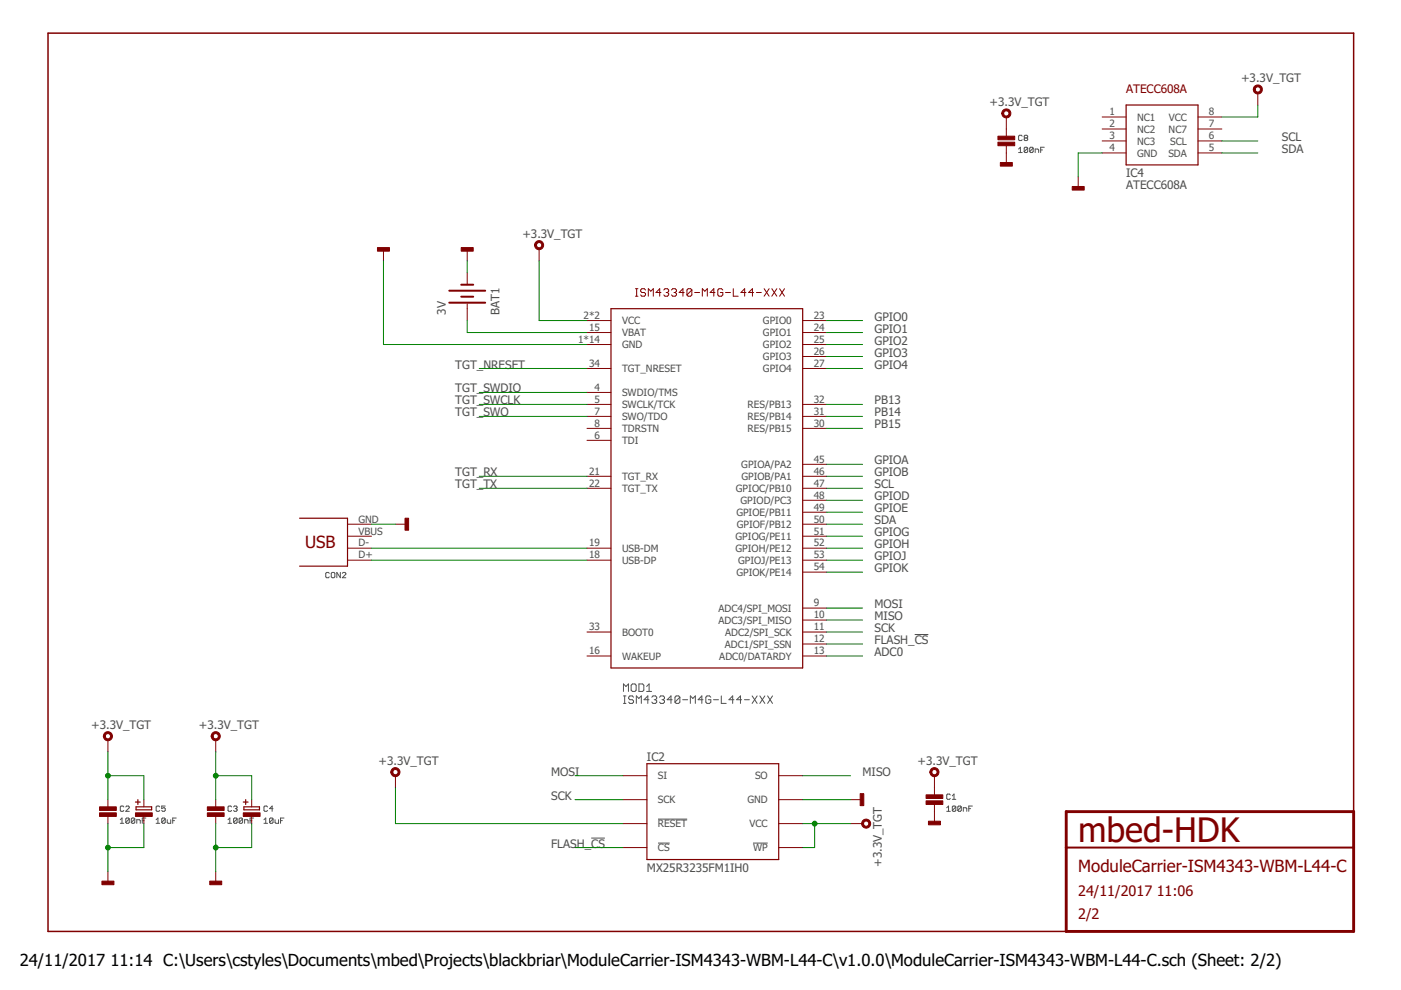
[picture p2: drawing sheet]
<svg xmlns="http://www.w3.org/2000/svg" width="297mm" height="210mm" viewBox="0 0 297 210" stroke-linecap="round" stroke-linejoin="round" font-family="sans-serif">
<g fill="none" stroke="#505050" stroke-width=".21">
<path d="M216 31.6l.3-.4v1.1M216 32.3h.7M216.7 28.9l-.2-.2h-.3l-.2 .2v.7l.2 .2h.3l.2-.2M217.3 29.3l-.2-.2 .2-.4h.4l.2 .2-.2 .4M217.3 29.3l-.2 .1 .2 .4h.4l.2-.2-.2-.3M217.3 29.3h.4M217.9 31.4v.8l-.2 .1h-.4l-.2-.1M217.9 31.4l-.2-.2h-.4l-.2 .2v.8M217.9 31.4l-.8 .8M219.1 31.4v.8l-.2 .1h-.4l-.2-.1M219.1 31.4l-.2-.2h-.4l-.2 .2v.8M219.1 31.4l-.8 .8"/>
<path d="M219.5 32.3v-.7h.5l.2 .2v.5M220.6 31.8h.4M221.4 31.2h-.8v1.1M69.8 121.6l-.2-.2h-.3l-.2 .2v.7l.2 .2h.3l.2-.2M70.4 121.4h.4l.2 .2v.7l-.2 .2h-.4l-.2-.2v-.7zM72.2 121.4v1.1l-.8-1.1v1.1M72.6 121.6l.2-.2h.3l.2 .2v.2l-.7 .7h.7M193.9 134.5h2.9M132.2 149.1h.5M132.2 147.6h.5M132.2 146.6v-1.6l.5 .5 .5-.5v1.6M132.4 147.6v1.5"/>
<path d="M134.1 145h.5l.3 .3v1l-.3 .3h-.5l-.3-.3v-1zM134.3 147.8l-.2-.2h-.6l-.2 .2v.3l.2 .3h.6l.2 .2v.3l-.2 .2h-.6l-.2-.2M134.9 149.1v-1.5l.5 .5 .6-.5v1.5M135.5 145h.7l.3 .3v1l-.3 .3h-.7zM137.1 146.6h1.1M137.1 145.5l.5-.5v1.6M137.6 148.4h-1.1l.9-.8v1.5M138.2 147.8l.3-.2h.5l.2 .2v.3l-.2 .3M138.7 148.4h.3M139 148.4l.2 .2v.3l-.2 .2h-.5l-.3-.2M139.8 147.8l.3-.2h.5l.3 .2v.3l-.3 .3M140.4 148.4h.2"/>
<path d="M140.6 148.4l.3 .2v.3l-.3 .2h-.5l-.3-.2M142.5 148.4h-1l.8-.8v1.5M144.1 147.8v1.1l-.2 .2h-.5l-.3-.2M144.1 147.8l-.2-.2h-.5l-.3 .2v1.1M144.1 147.8l-1 1.1M144.7 148.4h1.1M146.4 149.1v-1.5l.5 .5 .5-.5v1.5M149.1 148.4h-1.1l.8-.8v1.5M150.7 147.8l-.3-.2h-.5l-.3 .2v1.1l.3 .2h.5l.3-.2v-.5h-.5M151.3 148.4h1M152.9 147.6v1.5h1.1M155.6 148.4h-1l.7-.8v1.5"/>
<path d="M157.2 148.4h-1l.8-.8v1.5M157.8 148.4h1.1M159.5 147.6l1 1.5M160.5 147.6l-1 1.5M161.1 147.6l1.1 1.5M162.2 147.6l-1.1 1.5M162.8 147.6l1 1.5M163.8 147.6l-1 1.5M25.5 173.8l.4-.4v1.2M25.5 174.6h.7M26.2 171.1l-.1-.2h-.4l-.2 .2v.7l.2 .2h.4l.1-.2M26.7 171.1l.2-.2h.3l.2 .2-.7 .9h.7"/>
<path d="M27.4 173.6v.8l-.2 .2h-.3l-.2-.2M27.4 173.6l-.2-.2h-.3l-.2 .2v.8M27.4 173.6l-.7 .8M28.6 173.6v.8l-.2 .2h-.4l-.2-.2M28.6 173.6l-.2-.2h-.4l-.2 .2v.8M28.6 173.6l-.8 .8M29 174.6v-.8h.6l.1 .2v.6M30.2 174h.3M30.9 173.4h-.7v1.2M33.1 174.6h.8M33.1 173.8l.4-.4v1.2M33.9 171.1l-.2-.2h-.4l-.2 .2v.7l.2 .2h.4l.2-.2"/>
<path d="M35 170.9h-.7v.5l.3-.1 .4 .1v.4l-.2 .2h-.3l-.2-.2M35 173.6v.8l-.2 .2h-.3l-.2-.2M35 173.6l-.2-.2h-.3l-.2 .2v.8M35 173.6l-.7 .8M35.5 173.8v.6l.1 .2h.6v-.8M36.6 174h.4M37.4 173.4h-.8v1.2M48.3 174.6h.8M48.3 173.8l.4-.4v1.2M49.1 171.1l-.2-.2h-.4l-.2 .2v.7l.2 .2h.4l.2-.2M49.5 171.1l.2-.2h.4l.2 .2-.2 .3M49.9 171.4h.2"/>
<path d="M50.1 171.4l.2 .2-.2 .4h-.4l-.2-.2M50.3 173.6v.8l-.2 .2h-.4l-.2-.2M50.3 173.6l-.2-.2h-.4l-.2 .2v.8M50.3 173.6l-.8 .8M51.4 173.6v.8l-.2 .2h-.3l-.2-.2M51.4 173.6l-.2-.2h-.3l-.2 .2v.8M51.4 173.6l-.7 .8M51.9 174.6v-.8h.5l.2 .2v.6M53 174h.4M53.8 173.4h-.8v1.2M56 174.6h.7M56 173.8l.3-.4v1.2"/>
<path d="M56.7 171.1l-.2-.2h-.3l-.2 .2v.7l.2 .2h.3l.2-.2M57.9 171.4h-.8l.6-.5v1.1M57.9 173.6v.8l-.2 .2h-.4l-.2-.2M57.9 173.6l-.2-.2h-.4l-.2 .2v.8M57.9 173.6l-.8 .8M58.3 173.8v.6l.2 .2h.6v-.8M59.5 174h.4M60.2 173.4h-.7v1.2M125.3 177.7h2.9M139.5 173.7h6.2M139.5 178.8h2.5M159.7 178.8h3.1"/>
<path d="M200.7 171.3l.4-.4v1.1M200.7 172h.8M201.5 168.6l-.2-.2h-.4l-.2 .2v.7l.2 .2h.4l.2-.2M201.9 169.5h.7M201.9 168.7l.4-.3v1.1M202.6 171.1v.7l-.1 .2h-.4l-.2-.2M202.6 171.1l-.1-.2h-.4l-.2 .2v.7M202.6 171.1l-.7 .7M203.8 171.1v.7l-.2 .2h-.3l-.2-.2M203.8 171.1l-.2-.2h-.3l-.2 .2v.7M203.8 171.1l-.7 .7M204.2 172v-.7h.6l.2 .1v.6"/>
<path d="M205.4 171.4h.4M206.2 170.9h-.8v1.1"/>
</g>
<path d="M287 172.1v-165.1h-276.8v190.5h215.9" fill="none" stroke="#800000" stroke-width=".32"/>
<path d="M226.1 172.1h60.9v25.4h-60.9z" fill="none" stroke="#800000" stroke-width=".61"/>
<path d="M95.2 64.2h7.7M95.2 61.6h7.7M97.8 62.9h2.5M97.8 60.4h2.5M226.1 179.7h60.9" fill="none" stroke="#800000" stroke-width=".42"/>
<g fill="none" stroke="#800000" stroke-width=".21">
<path d="M266.7 19.7v2.6M213.4 24.8v4.1M213.4 30.9v4.1M228.6 37.5v2.5M233.7 24.8h5.1M233.7 32.4h5.1M233.7 29.9h5.1M233.7 27.3h5.1M254 24.8h5.1M254 32.4h5.1M254 29.9h5.1M254 27.3h5.1"/>
<path d="M81.3 52.7v2.6M99.1 52.7v2.6M99.1 57.8v2.6M114.3 52.7v2.6M99.1 64.4v3.6M124.5 68h5M124.5 70.5h5M124.5 73h5M124.5 78.1h5M134.7 62.8h.6M134.7 61.2h.6M135 61.2v1.6"/>
<path d="M136.9 61.5l-.3-.3h-.5l-.3 .3v.2l.3 .3h.5l.3 .3v.2l-.3 .3h-.5l-.3-.3M137.5 62.8v-1.6l.5 .5 .5-.5v1.6M140.1 62h-1l.8-.8v1.6M140.7 61.5l.3-.3h.5l.3 .3v.2l-.3 .3M141.2 62h.3M141.5 62l.3 .3v.2l-.3 .3h-.5l-.3-.3M142.4 61.5l.2-.3h.6l.2 .3v.2l-.2 .3M142.9 62h.3M143.2 62l.2 .3v.2l-.2 .3h-.6l-.2-.3M145.1 62h-1.1l.8-.8v1.6M146.7 61.5v1l-.3 .3h-.5l-.3-.3M146.7 61.5l-.3-.3h-.5l-.3 .3v1"/>
<path d="M146.7 61.5l-1.1 1M147.3 62h1M148.9 62.8v-1.6l.5 .5 .6-.5v1.6M151.6 62h-1l.7-.8v1.6M153.2 61.5l-.2-.3h-.6l-.2 .3v1l.2 .3h.6l.2-.3v-.5h-.5M153.8 62h1.1M155.5 61.2v1.6h1M158.2 62h-1.1l.8-.8v1.6M159.8 62h-1.1l.8-.8v1.6M160.4 62h1M162 61.2l1.1 1.6M163.1 61.2l-1.1 1.6"/>
<path d="M163.6 61.2l1.1 1.6M164.7 61.2l-1.1 1.6M165.3 61.2l1 1.6M166.3 61.2l-1 1.6M170.2 68h5.1M170.2 70.5h5.1M170.2 73h5.1M170.2 75.6h5.1M170.2 78.1h5.1M124.5 83.2h5M124.5 85.7h5M124.5 93.4h5"/>
<path d="M124.5 88.3h5M124.5 90.8h5M170.2 85.7h5.1M170.2 88.3h5.1M170.2 90.8h5.1M170.2 98.4h5.1M73.7 118.8h5.1M73.7 116.2h5.1M73.7 111.1h5.1M73.7 113.7h5.1M83.8 111.1h2.6M124.5 118.8h5"/>
<path d="M124.5 116.2h5M124.5 101h5M124.5 103.5h5M170.2 118.8h5.1M170.2 116.2h5.1M170.2 101h5.1M170.2 103.5h5.1M170.2 108.6h5.1M170.2 111.1h5.1M170.2 106.1h5.1M170.2 113.7h5.1M124.5 134h5"/>
<path d="M124.5 139.1h5M170.2 134h5.1M170.2 121.3h5.1M170.2 139.1h5.1M170.2 128.9h5.1M170.2 131.5h5.1M170.2 136.5h5.1M22.9 156.8v2.6M45.7 156.8v2.6M22.9 169.5v1.6M22.9 173.1v1.5M30.5 169.5v1.6"/>
<path d="M30.5 173.1v1.5M45.7 169.5v1.6M45.7 173.1v1.5M53.4 169.5v1.6M53.4 173.1v1.5M83.8 164.5v2.5M132.1 164.5h5.1M132.1 169.5h5.1M132.1 174.6h5.1M132.1 179.7h5.1M165.1 164.5h5.1M165.1 169.5h5.1"/>
<path d="M165.1 174.6h5.1M165.1 179.7h5.1M180.3 169.5h2.6M180.3 174.6h2.6M198.1 164.5v4M198.1 170.6v4M22.9 184.8v2.5M45.7 184.8v2.5"/>
</g>
<path d="M238.8 22.3h15.2v12.7h-15.2zM129.5 65.4h40.7v76.2h-40.7zM63.5 109.9h10.2v10.1h-10.2M28.7 170.1h1M28.9 171.1h3.3v.6h-3.3zM29.2 169.5v1.1M51.6 170.1h1M51.7 171.1h3.3v.6h-3.3zM52.1 169.5v1.1M137.2 161.9h27.9v20.3h-27.9z" fill="none" stroke="#800000" stroke-width=".25"/>
<g fill="#800000" stroke="#800000" stroke-width=".21">
<path d="M113.5 51.4a.96 .96 0 0 1 1.6 0 .96 .96 0 0 1-.5 1.5 .96 .96 0 0 1-1.3-.9h.4a.56 .56 0 0 1 .8-.5 .56 .56 0 0 1 .2 .9 .56 .56 0 0 1-.9-.2l-.1-.2h-.4z" fill-rule="evenodd"/>
<path d="M182.9 174a.97 .97 0 0 1 1.5 .1 .97 .97 0 0 1-.5 1.5 .97 .97 0 0 1-1.2-1h.4a.56 .56 0 0 1 .8-.4 .56 .56 0 0 1 .1 .9 .56 .56 0 0 1-.9-.3v-.2h-.4z" fill-rule="evenodd"/>
<path d="M83.1 163.1a.97 .97 0 0 1 1.5 .1 .97 .97 0 0 1-.5 1.4 .97 .97 0 0 1-1.2-.9h.4a.56 .56 0 0 1 .7-.5 .56 .56 0 0 1 .2 .9 .56 .56 0 0 1-.9-.2v-.2h-.4z" fill-rule="evenodd"/>
<path d="M22.1 155.5a.97 .97 0 0 1 1.6 .1 .97 .97 0 0 1-.5 1.4 .97 .97 0 0 1-1.3-.9h.4a.56 .56 0 0 1 .8-.5 .56 .56 0 0 1 .1 .9 .56 .56 0 0 1-.8-.2l-.1-.2h-.4z" fill-rule="evenodd"/>
<path d="M197.4 163.1a.97 .97 0 0 1 1.5 .1 .97 .97 0 0 1-.5 1.4 .97 .97 0 0 1-1.3-.9h.4a.56 .56 0 0 1 .8-.5 .56 .56 0 0 1 .2 .9 .56 .56 0 0 1-.9-.2l-.1-.2h-.4z" fill-rule="evenodd"/>
<path d="M45 155.5a.97 .97 0 0 1 1.5 .1 .97 .97 0 0 1-.5 1.4 .97 .97 0 0 1-1.2-.9h.4a.56 .56 0 0 1 .7-.6 .56 .56 0 0 1 .2 .9 .56 .56 0 0 1-.9-.1v-.2h-.4z" fill-rule="evenodd"/>
<path d="M265.9 18.4a.96 .96 0 0 1 1.6 0 .96 .96 0 0 1-.5 1.5 .96 .96 0 0 1-1.3-.9h.4a.56 .56 0 0 1 .8-.5 .56 .56 0 0 1 .1 .9 .56 .56 0 0 1-.9-.2v-.2h-.4z" fill-rule="evenodd"/>
<path d="M212.6 23.5a.97 .97 0 0 1 1.6 0 .97 .97 0 0 1-.6 1.5 .97 .97 0 0 1-1.2-1h.4a.56 .56 0 0 1 .8-.5 .56 .56 0 0 1 .2 .9 .56 .56 0 0 1-1-.2v-.2h-.4z" fill-rule="evenodd"/>
</g>
<g fill="#800000" stroke="#800000" stroke-width=".21">
<path d="M80 52.5h2.6v.8h-2.6z"/>
<path d="M85.9 109.9h.7v2.5h-.7z"/>
<path d="M182.4 168.3h.7v2.5h-.7z"/>
<path d="M196.3 168.5h3.6v.8h-3.6z"/>
<path d="M196.3 169.8h3.6v.8h-3.6z"/>
<path d="M21.1 171.1h3.6v.7h-3.6z"/>
<path d="M21.1 172.3h3.6v.8h-3.6z"/>
<path d="M28.7 172.3h3.6v.8h-3.6z"/>
<path d="M21.6 186.8h2.6v.8h-2.6z"/>
<path d="M196.8 174.1h2.6v.8h-2.6z"/>
<path d="M44 171.1h3.5v.7h-3.5z"/>
<path d="M44 172.3h3.5v.8h-3.5z"/>
<path d="M51.6 172.3h3.5v.8h-3.5z"/>
<path d="M44.5 186.8h2.5v.8h-2.5z"/>
<path d="M227.3 39.5h2.6v.8h-2.6z"/>
<path d="M211.6 28.9h3.5v.7h-3.5z"/>
<path d="M211.6 30.1h3.5v.8h-3.5z"/>
<path d="M212.1 34.5h2.5v.7h-2.5z"/>
<path d="M97.8 52.5h2.5v.8h-2.5z"/>
</g>
<g fill="none" stroke="#008000" stroke-width=".21">
<path d="M233.7 32.4h-5.1v5.1M259.1 32.4h7.6M259.1 29.9h7.6M266.7 22.3v2.5h-7.6M81.3 55.3v17.7h43.2M99.1 55.3v2.5M114.3 55.3v12.7h10.2M99.1 68v2.5h25.4M101.6 78.1h22.9M175.3 68h7.6M175.3 73h7.6M175.3 78.1h7.6"/>
<path d="M175.3 70.5h7.6M175.3 75.6h7.6M101.6 83.2h22.9M101.6 85.7h22.9M101.6 88.3h22.9M175.3 85.7h7.6M175.3 88.3h7.6M175.3 98.4h7.6M175.3 90.8h7.6M78.8 111.1h5M78.8 118.8h45.7M78.8 116.2h45.7"/>
<path d="M101.6 101h22.9M101.6 103.5h22.9M175.3 111.1h7.6M175.3 101h7.6M175.3 103.5h7.6M175.3 118.8h7.6M175.3 116.2h7.6M175.3 113.7h7.6M175.3 106.1h7.6M175.3 108.6h7.6M175.3 136.5h7.6M175.3 134h7.6"/>
<path d="M175.3 128.9h7.6M175.3 131.5h7.6M175.3 121.3h7.6M175.3 139.1h7.6M22.9 159.4v10.1M45.7 159.4v10.1M22.9 174.6v10.2M22.9 164.5h7.6v5M30.5 174.6v5.1h-7.6M45.7 164.5h7.7v5M45.7 174.6v10.2M53.4 174.6v5.1h-7.7"/>
<path d="M83.8 167v7.6h48.3M121.9 179.7h10.2M121.9 164.5h10.2M121.9 169.5h10.2M170.2 174.6h10.1M170.2 164.5h10.1M170.2 169.5h10.1M172.7 174.6v5.1h-2.5"/>
</g>
<g fill="#008000" stroke="#008000" stroke-width=".21">
<circle cx="172.7" cy="174.6" r=".51"/>
<circle cx="22.9" cy="164.5" r=".51"/>
<circle cx="45.7" cy="164.5" r=".51"/>
<circle cx="22.9" cy="179.7" r=".51"/>
<circle cx="45.7" cy="179.7" r=".51"/>
</g>
<text font-size="7.2" fill="#800000" x="228.6" y="178.4">mbed-HDK</text>
<g font-size="3.6" fill="#800000">
<text x="64.7" y="116.2">USB</text>
<text x="228.6" y="184.8">ModuleCarrier-ISM4343-WBM-L44-C</text>
</g>
<g font-size="3.5">
<text x="4.2" y="204.7">24/11/2017</text>
<text x="23.4" y="204.7">11:14 C:\Users\cstyles\Documents\mbed\Projects\blackbriar\ModuleCarrier-ISM4343-WBM-L44-C\v1.0.0\ModuleCarrier-ISM4343-WBM-L44-C.sch (Sheet: 2/2)</text>
</g>
<g font-size="3.1" fill="#800000">
<text x="228.6" y="189.9">24/11/2017</text>
<text x="245.3" y="189.9">11:06</text>
<text x="228.6" y="194.9">2/2</text>
</g>
<g font-size="2.5" fill="#505050">
<text x="263.1" y="17.4">+3.3V_TGT</text>
<text x="209.8" y="22.5">+3.3V_TGT</text>
<text x="271.8" y="29.9">SCL</text>
<text x="271.8" y="32.4">SDA</text>
<text x="238.8" y="40">ATECC608A</text>
<text x="238.8" y="37.5">IC4</text>
<text x="110.8" y="50.5">+3.3V_TGT</text>
<text x="94.5" y="66.7" transform="rotate(-90 94.5 66.7)">3V</text>
<text x="105.9" y="66.7" transform="rotate(-90 105.9 66.7)">BAT1</text>
<text x="185.4" y="68">GPIO0</text>
<text x="185.4" y="70.5">GPIO1</text>
<text x="185.4" y="73.1">GPIO2</text>
<text x="185.4" y="75.6">GPIO3</text>
<text x="96.5" y="78.1">TGT_NRESET</text>
<text x="96.5" y="83.2">TGT_SWDIO</text>
<text x="185.4" y="78.1">GPIO4</text>
<text x="96.5" y="85.8">TGT_SWCLK</text>
<text x="96.5" y="88.3">TGT_SWO</text>
<text x="185.4" y="85.8">PB13</text>
<text x="185.4" y="88.3">PB14</text>
<text x="185.4" y="90.8">PB15</text>
<text x="96.5" y="101">TGT_RX</text>
<text x="185.4" y="101">GPIOB</text>
<text x="185.4" y="98.4">GPIOA</text>
<text x="96.5" y="103.5">TGT_TX</text>
<text x="185.4" y="103.5">SCL</text>
<text x="185.4" y="106.1">GPIOD</text>
<text x="185.4" y="113.7">GPIOG</text>
<text x="185.4" y="108.6">GPIOE</text>
<text x="185.4" y="111.1">SDA</text>
<text x="185.4" y="118.8">GPIOJ</text>
<text x="185.4" y="116.2">GPIOH</text>
<text x="185.4" y="121.3">GPIOK</text>
<text x="185.4" y="128.9">MOSI</text>
<text x="185.4" y="131.5">MISO</text>
<text x="185.4" y="136.5">FLASH_CS</text>
<text x="185.4" y="134">SCK</text>
<text x="185.4" y="139.1">ADC0</text>
<text x="19.3" y="154.6">+3.3V_TGT</text>
<text x="42.2" y="154.6">+3.3V_TGT</text>
<text x="137.2" y="161.4">IC2</text>
<text x="80.3" y="162.2">+3.3V_TGT</text>
<text x="116.8" y="164.5">MOSI</text>
<text x="182.9" y="164.5">MISO</text>
<text x="194.6" y="162.2">+3.3V_TGT</text>
<text x="116.8" y="169.6">SCK</text>
<text x="116.8" y="179.7">FLASH_CS</text>
<text x="137.2" y="184.8">MX25R3235FM1IH0</text>
<text x="186.9" y="183.8" transform="rotate(-90 186.9 183.8)">+3.3V_TGT</text>
</g>
<text font-size="2.5" fill="#800000" x="238.8" y="19.7">ATECC608A</text>
<g font-size="2.1" fill="#505050">
<text x="235.3" y="24.5">1</text>
<text x="235.3" y="27">2</text>
<text x="235.3" y="29.5">3</text>
<text x="241.1" y="25.6">NC1</text>
<text x="241.1" y="28.1">NC2</text>
<text x="247.8" y="28.1">NC7</text>
<text x="247.8" y="25.6">VCC</text>
<text x="256.3" y="24.5">8</text>
<text x="256.3" y="29.5">6</text>
<text x="256.3" y="27">7</text>
<text x="235.3" y="32.1">4</text>
<text x="241.1" y="33.2">GND</text>
<text x="241.1" y="30.6">NC3</text>
<text x="247.7" y="33.2">SDA</text>
<text x="248.1" y="30.6">SCL</text>
<text x="256.3" y="32.1">5</text>
<text x="123.7" y="67.6">2*2</text>
<text x="124.9" y="70.2">15</text>
<text x="131.9" y="68.7">VCC</text>
<text x="131.9" y="71.3">VBAT</text>
<text x="161.8" y="68.7">GPIO0</text>
<text x="161.8" y="71.3">GPIO1</text>
<text x="172.5" y="67.6">23</text>
<text x="172.5" y="70.2">24</text>
<text x="122.6" y="72.7">1*14</text>
<text x="124.9" y="77.8">34</text>
<text x="131.9" y="73.8">GND</text>
<text x="161.8" y="73.8">GPIO2</text>
<text x="161.8" y="76.4">GPIO3</text>
<text x="172.5" y="72.7">25</text>
<text x="172.5" y="75.2">26</text>
<text x="172.5" y="77.8">27</text>
<text x="126" y="82.9">4</text>
<text x="131.9" y="84">SWDIO/TMS</text>
<text x="131.9" y="78.9">TGT_NRESET</text>
<text x="161.8" y="78.9">GPIO4</text>
<text x="126" y="85.4">5</text>
<text x="126" y="87.9">7</text>
<text x="131.9" y="86.5">SWCLK/TCK</text>
<text x="131.9" y="89.1">SWO/TDO</text>
<text x="158.5" y="86.5">RES/PB13</text>
<text x="158.5" y="89.1">RES/PB14</text>
<text x="172.5" y="85.4">32</text>
<text x="172.5" y="87.9">31</text>
<text x="126" y="93">6</text>
<text x="126" y="90.5">8</text>
<text x="131.9" y="94.1">TDI</text>
<text x="131.9" y="91.6">TDRSTN</text>
<text x="158.5" y="91.6">RES/PB15</text>
<text x="172.5" y="90.5">30</text>
<text x="124.9" y="100.6">21</text>
<text x="131.9" y="101.8">TGT_RX</text>
<text x="157.2" y="99.2">GPIOA/PA2</text>
<text x="157.2" y="101.8">GPIOB/PA1</text>
<text x="172.5" y="100.6">46</text>
<text x="172.5" y="98.1">45</text>
<text x="124.9" y="103.2">22</text>
<text x="131.9" y="104.3">TGT_TX</text>
<text x="156" y="104.3">GPIOC/PB10</text>
<text x="157" y="106.8">GPIOD/PC3</text>
<text x="172.5" y="103.2">47</text>
<text x="172.5" y="105.7">48</text>
<text x="76" y="110.8">GND</text>
<text x="76" y="113.3">VBUS</text>
<text x="156.1" y="109.4">GPIOE/PB11</text>
<text x="156.2" y="111.9">GPIOF/PB12</text>
<text x="172.5" y="108.3">49</text>
<text x="172.5" y="110.8">50</text>
<text x="172.5" y="113.3">51</text>
<text x="76" y="118.4">D+</text>
<text x="76" y="115.9">D-</text>
<text x="124.9" y="118.4">18</text>
<text x="124.9" y="115.9">19</text>
<text x="131.9" y="119.5">USB-DP</text>
<text x="131.9" y="117">USB-DM</text>
<text x="155.9" y="117">GPIOH/PE12</text>
<text x="156" y="114.4">GPIOG/PE11</text>
<text x="156.5" y="119.5">GPIOJ/PE13</text>
<text x="172.5" y="115.9">52</text>
<text x="172.5" y="118.4">53</text>
<text x="156.1" y="122.1">GPIOK/PE14</text>
<text x="172.5" y="120.9">54</text>
<text x="152.3" y="129.7">ADC4/SPI_MOSI</text>
<text x="172.5" y="128.6">9</text>
<text x="172.5" y="131.1">10</text>
<text x="124.9" y="133.6">33</text>
<text x="131.9" y="134.8">BOOT0</text>
<text x="152.3" y="132.2">ADC3/SPI_MISO</text>
<text x="153.7" y="137.3">ADC1/SPI_SSN</text>
<text x="153.7" y="134.8">ADC2/SPI_SCK</text>
<text x="172.5" y="133.6">11</text>
<text x="172.5" y="136.2">12</text>
<text x="124.9" y="138.7">16</text>
<text x="131.9" y="139.8">WAKEUP</text>
<text x="152.5" y="139.8">ADC0/DATARDY</text>
<text x="172.5" y="138.7">13</text>
<text x="139.5" y="165.2">SI</text>
<text x="160.1" y="165.2">SO</text>
<text x="139.5" y="170.3">SCK</text>
<text x="158.5" y="170.3">GND</text>
<text x="139.5" y="175.4">RESET</text>
<text x="158.9" y="175.4">VCC</text>
<text x="139.5" y="180.5">CS</text>
<text x="159.7" y="180.5">WP</text>
</g>
</svg>
